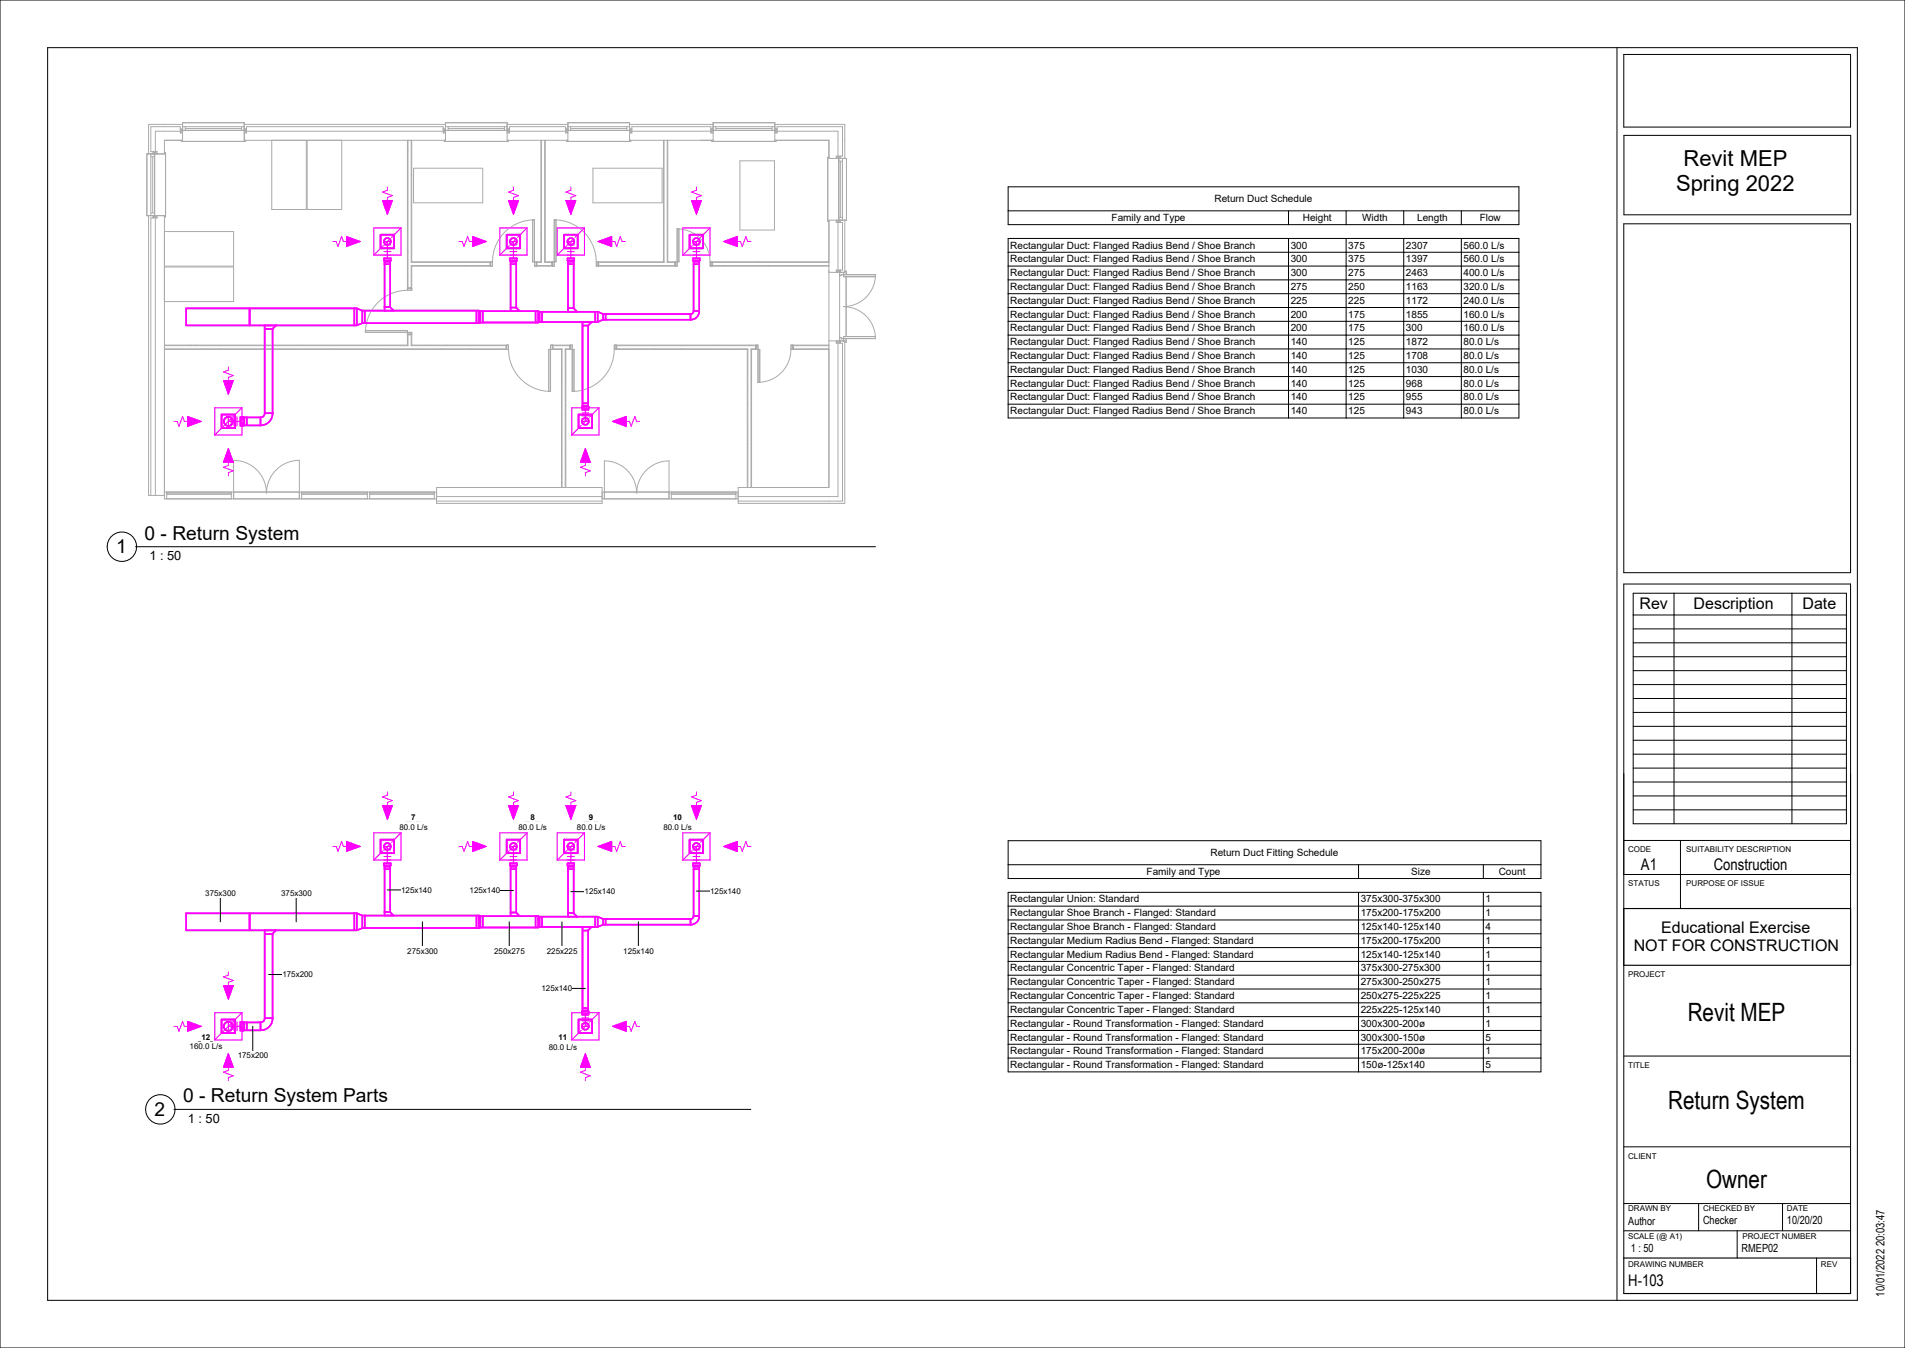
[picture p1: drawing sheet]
<svg xmlns="http://www.w3.org/2000/svg" width="840mm" height="594mm" viewBox="0 0 840 594" stroke-linecap="round" stroke-linejoin="round" font-family="sans-serif">
<g fill="#f0f">
<path d="M168.6 88.4h4.4l-2.2 6z"/>
<path d="M152.8 104.2l6 2.2-6 2.2z"/>
<path d="M224.2 88.4h4.4l-2.2 6z"/>
<path d="M208.4 104.2l6 2.2-6 2.2z"/>
<path d="M263.7 106.4l6-2.2v4.4z"/>
<path d="M249.5 88.4h4.4l-2.2 6z"/>
<path d="M319.1 106.4l6-2.2v4.4z"/>
<path d="M304.9 88.4h4.4l-2.2 6z"/>
<path d="M258.1 197.7l2.2 6h-4.4z"/>
<path d="M100.7 197.7l2.2 6h-4.4z"/>
<path d="M98.5 167.7h4.4l-2.2 6z"/>
<path d="M82.7 183.5l6 2.2-6 2.2z"/>
<path d="M270.1 185.7l6-2.2v4.4z" fill-rule="evenodd"/>
</g>
<g fill="none" stroke="#aaa" stroke-width=".44">
<path d="M79.5 58.6v-2.8h-13v11h2.8M79.5 57.8h-11v9M79.5 56.9h1l-1 1.7h1zM80.5 54.8h-15v13M80.5 55.8h27.2M80.5 57.5h27.2M81.7 55.8v1.7M81.7 56.6h24.8M106.5 55.8v1.7M107.7 54.8h88.7M107.7 56.9h1l-1 1.7h1zM108.7 58.6v-2.8h86.7v2.8"/>
<path d="M108.7 57.8h86.7M195.4 56.9h1l-1 1.7h1zM196.4 55.8h27.2M196.4 57.5h27.2M197.6 56.6h24.8M197.6 55.8v1.7M222.4 55.8v1.7M223.6 54.8h26.8M223.6 56.9h1l-1 1.7h1zM224.6 58.6v-2.8h24.8v2.8M224.6 57.8h24.8M249.4 56.9h1l-1 1.7h1z"/>
<path d="M250.4 55.8h27.2M250.4 57.5h27.2M251.6 56.6h24.8M251.6 55.8v1.7M276.4 55.8v1.7M277.6 54.8h36.8M277.6 56.9h1l-1 1.7h1zM278.6 58.6v-2.8h34.8v2.8M278.6 57.8h34.8M313.4 56.9h1l-1 1.7h1zM314.4 55.8h27.2M314.4 57.5h27.2"/>
<path d="M315.6 56.6h24.8M315.6 55.8v1.7M340.4 55.8v1.7M341.6 54.8h30.9v15M341.6 56.9h1l-1 1.7h1zM342.6 58.6v-2.8h28.9v13h-2.8M342.6 57.8h26.9v11M66.5 67.8v27.2M66.5 69h1.7M67.3 69v24.8M67.6 66.8v1l1.7-1v1zM68.2 67.8v27.2"/>
<path d="M72.5 67.3h.5v28.2h-.5M80 61.8v.5h28.2v-.5M119.8 61.8v30.5h15.3v-30.5M135.4 61.8v30.5h15.3v-30.5M179.6 61.8v66.1M179.8 66.2l.1 .2M179.9 61.8v65h1.4v-9.8h34.7v-1.4h-34.7v-53.8M181.4 77l.1 .3M181.5 61.8v53.6h35.6v1.9h-35.6v10.6h-1.9M182.3 74.1h30.5v15.3h-30.5zM195.9 61.8v.5h28.2v-.5M238.5 61.8v53.6h-3.6v-18.6h.8"/>
<path d="M238.7 61.8v53.8h-2v1.4h6.6v-1.4h-3.2v-53.8M240.3 73.5l.1 .1M240.4 61.8v53.6h4.7v-18.6h-.7M249.9 61.8v.5h28.2v-.5M261.4 74.1h30.5v15.3h-30.5zM292.5 61.8v53.6h-29.6M292.8 61.8v53.8h-28.8v1.4h33.5v-1.4h-3.3v-53.8M294.2 67h.2M294.2 71h.2M294.2 77.1h.2M294.3 77.5l.1 .3M294.4 61.8v53.6h4.9v-14.6h-.7"/>
<path d="M313.9 61.8v.5h28.2v-.5M326.3 70.9h15.2v30.5h-15.2zM365.5 69.3h-.5v28.2h.5M368.7 68.8v1l1.7-1v1zM369.8 69.8v27.2M369.8 71h1.7M370.7 71v24.8M371.5 69.8v27.2M65.5 95v123.3h7M66.5 93.8h1.7M67.6 95v1l1.7-1v1zM68.5 96v122.3"/>
<path d="M69.3 96h-2.8v122.3M181.3 89.1v.1M235.7 96.8a18.5 18.5 0 0 0-18.6 18.6M235.7 96.8v20.5h8.6l.1-20.5M244.4 96.8a18.5 18.5 0 0 1 18.5 18.6M292.6 94.9l.1 .3M292.8 83.1h.1M294.2 89.3h.2M294.2 93.4h.2M294.2 99.5h.2M368.7 97v1l1.7-1v1zM368.7 98h2.8v21h-2.8"/>
<path d="M369.5 98v21M369.8 95.8h1.7M372.5 97v23h-7M72.5 102h30.5v15.3h-30.5M72.5 117.6h30.5v15.3h-30.5M179.7 110.8l.2 .3M184 117v.1M185.7 117v.1M189.7 115.4l-.1 .2M191.9 115.6h.1M194.3 115.6h-.1M200.5 117l-.1 .1"/>
<path d="M205.1 117.1l-.1 .2M213.8 117l.2 .3M216.3 115.4v1.9M236.5 115.4v1.9M238.5 102.9l.1 .1M242 117.1l.1 .2M243.3 115.8h.2M243.4 115.8l-.1 .2M243.5 115.4v1.9M262.9 115.4v1.9h35.6v-1.9M263.7 115.4v1.9M267.1 115.4l-.1 .2"/>
<path d="M277.9 117l-.1 .2M282.5 117.2l-.1 .1M285.6 115.4l.1 .2M291.2 117l.1 .2M292.5 107.1h.1M294.2 111.7h.2M297.5 115.6l.1 .3M297.7 115.4v1.9M298.6 100.8a14.5 14.5 0 0 1 14.5 14.6M298.6 100.8v14.6M313.9 115.4v1.9M319.4 117l.1 .3"/>
<path d="M323.4 115.4h.1M328.1 115.4l-.1 .2M334.9 115.4v.1M338.9 117l-.1 .2M347.6 117.1l.1 .2M356.3 115.4l-.1 .2M363 115.4l.2 .2M365.5 115.4h-52.4v1.9h52.4M365.5 115.6h-51.3v1.4h51.3M368.7 119v1l1.7-1v1zM372.5 119.5h.6v1.5M179.6 127.9a18.5 18.5 0 0 0-18.5 18.5"/>
<path d="M179.6 127.1h1.9M181.3 121.7l.2 .2M370.2 120v30.2M372 135.1a14 14 0 0 1 14 14.1M372 120v1.9h14v-.9M373.1 121.9v26.4M386 121a14 14 0 0 1-14 14.1M386 121h-14.9v.4h-.9M72.5 154h151.7M72.5 152.3h107.4v-4.8h1.4v4.8h41.8v1.4h-150.6M83.9 152.1l.1 .2M86.4 152.1l-.1 .1"/>
<path d="M89.5 153.7l.1 .2M97.2 153.7h.1M112.1 152.2l.1 .1M133.2 152.1h.1M145.9 153.8l.1 .2M151 153.9v.1M161.1 146.4v-.7h18.5v6.4h-107.1M161.1 146.4h18.5M167 153.7v.1M174.1 153.9v.1M179.6 146.5h1.9v5.6h42.7v1.9M179.6 147.3h1.9"/>
<path d="M180.5 147.5h.1M189.5 152.1l.1 .2M195.1 153.7l.1 .2M196.6 152.1l-.1 .2M207.4 153.7l-.1 .3M213 152.2l-.1 .1M217.7 152.2l.1 .1M223.4 152.1v1.9M224.2 154a18.5 18.5 0 0 0 18.5 18.5M243.6 152.1v1.9M247.6 154.4h.1M249.3 154.4l-.1 .1"/>
<path d="M249.3 156.4h.2M251.5 152.1v1.9M270.8 154a18.5 18.5 0 0 1-18.5 18.5M270.9 154v-1.9h63.3v16.4M270.9 154h58.6v60.8M271.7 152.1v1.9M272.5 153.7l.1 .1M274 152.2l-.1 .1M280.2 153.7l-.1 .1M284.8 153.8l-.1 .2M289 153.7h.1M290.4 152.3h.1"/>
<path d="M295.1 152.1l.1 .2M300.7 153.7l.1 .2M301.2 153.8l-.1 .2M316.2 152.1h.1M323.3 152.3h.1M330.4 152.1l-.1 .1M331.2 154.7l-.1 .1M333.4 152.1v1.9M348.8 154a14.5 14.5 0 0 1-14.6 14.5M348.8 154h16.7M349.6 152.1v1.9M351.4 152.3h.1"/>
<path d="M357.1 153.9l.1 .1M357.6 153.7l-.1 .2M362.2 153.9l-.1 .1M365.5 150.2h7v71.6h-47v-7h40v-117.8h7.7v-27.2h-7.7v-8h-23.9v-7.7h-27.2v7.7h-36.8v-7.7h-27.2v7.7h-26.8v-7.7h-27.2v7.7h-88.7v-7.7h-27.2v7.7h-8v6h-7.7v27.2h7.7v124.8h120M365.5 152.1h-16.7v1.9M365.5 152.3h-15.7v1.4h15.7M368.7 150.2v1l1.7-1v1zM368.7 151.2h2.8v69.6h-46M369.5 151.2v67.6h-44M370.2 148.8h.9v.4h.9M372 149.2h14M373.1 149.2v1.5h-.6"/>
<path d="M386 149.2v-.9h-14v1.9M242.7 172.5h-.7v-18.5h5.6v60.8M242.7 172.5l.1-20.4h9.5v20.4M247.6 162.5h.1M247.6 170.6h.1M247.6 176.7h.1M247.7 165.2l-.1 .3M247.8 167.7v.1M249.3 160.5h.2M249.3 166.5h.2M249.3 178.7h.2M249.3 178.6l.2 .2"/>
<path d="M252.3 172.5h.8v-18.5h-3.6v60.8M329.7 177.6v.1M331.1 173.9h.1M331.3 178.2l.1 .2M331.4 166.6l-.2 .3M334.2 168.5h.8v-14.5h-3.6v60.8M247.6 184.8h.1M247.6 193h.1M247.6 199.1h.1M249.2 190.5l.1 .2M249.3 182.8h.2M249.3 188.9h.2"/>
<path d="M249.3 199l-.1 .2M249.4 182.6l-.1 .3M329.6 195.6l.1 .3M329.7 193.8l-.1 .3M331.3 182.9l-.1 .3M72.5 216.8h120M73.5 217.8h28.5M73.5 217.3h28.5M73.5 216.8v3M102 216.8v3M103 219.8v-17a14.5 14.5 0 0 1 14.5 14.5 14.5 14.5 0 0 1 14.5-14.5v17M133 217.8h29"/>
<path d="M133 217.3h29M133 216.8v3M162 216.8v3M163 217.8h28.5M163 217.3h28.5M163 216.8v3M191.5 216.8v3M192.5 214.8h73v7h-73zM192.5 218.8h73M247.6 207.2h.1M247.6 208v.1M247.7 212.3l.1 .2"/>
<path d="M247.8 209.8l-.2 .3M247.8 214.8v-61.1h-4v-1.4h7.4v1.4h-2v61.1M249.3 201.1h.2M249.3 205.2h.2M249.3 211.3h.2M265.5 219.8h60M265.5 216.8h60M266.5 219.8v-16.7a14.2 14.2 0 0 1 14.2 14.2 14.2 14.2 0 0 1 14.3-14.2v16.7M296 217.8h28.5M296 217.3h28.5M296 216.8v3M324.5 216.8v3"/>
<path d="M329.5 207.6v.1M329.7 214.8v-61.1h-57.8v-1.4h61.2v1.4h-2v61.1M331.4 211.3l-.1 .2M192.5 220.8h73"/>
</g>
<g fill="none" stroke="#f0f" stroke-width=".44">
<path d="M168.6 88.4h4.4l-2.2 6zM170.8 82.4v1.4l-2.2 .8 4.4 1.6-2.2 .8v7.4M224.2 88.4h4.4l-2.2 6zM226.4 82.4v1.4l-2.2 .8 4.4 1.6-2.2 .8v7.4M249.5 88.4h4.4l-2.2 6zM251.7 82.4v1.4l-2.2 .8 4.4 1.6-2.2 .8v7.4M304.9 88.4h4.4l-2.2 6zM307.1 82.4v1.4l-2.2 .8 4.4 1.6-2.2 .8v7.4M146.8 106.4h1.4l.8 2.2 1.6-4.4 .8 2.2h7.4M152.8 104.2l6 2.2-6 2.2zM169 108.2l-1.2 1.2M170.6 106.7l-1.1 1"/>
<path d="M172.1 105.1l-1 1.1M173.8 103.4l-1.2 1.2M202.4 106.4h1.4l.8 2.2 1.6-4.4 .8 2.2h7.4M208.4 104.2l6 2.2-6 2.2zM224.6 108.2l-1.2 1.2M226.1 106.7l-1 1M227.7 105.1l-1.1 1.1M229.4 103.4l-1.2 1.2M249.9 108.2l-1.2 1.2M251.5 106.7l-1.1 1M253 105.1l-1.1 1.1M254.7 103.4l-1.2 1.2"/>
<path d="M263.7 106.4h7.4l.8 2.2 1.6-4.4 .8 2.2h1.4M263.7 106.4l6-2.2v4.4zM305.3 108.2l-1.2 1.2M306.8 106.7l-1 1M308.4 105.1l-1.1 1.1M310.1 103.4l-1.2 1.2M319.1 106.4h7.4l.8 2.2 1.6-4.4 .8 2.2h1.4M319.1 106.4l6-2.2v4.4zM98.5 167.7h4.4l-2.2 6zM100.7 161.7v1.4l-2.2 .8 4.4 1.6-2.2 .8v7.4M76.7 185.7h1.4l.8 2.2 1.6-4.4 .8 2.2h7.4M82.7 183.5l6 2.2-6 2.2z"/>
<path d="M98.9 187.5l-1.2 1.2M100.4 185.9l-1 1.1M100.7 197.7l2.2 6h-4.4zM100.7 197.7v7.4l-2.2 .8 4.4 1.6-2.2 .8v1.4M102 184.4l-1.1 1M103.7 182.7l-1.2 1.2M106.7 184.2v.4M106.7 186.8v.4M256.3 187.5l-1.2 1.2M257.9 185.9l-1.1 1.1M258.1 197.7v7.4l-2.2 .8 4.4 1.6-2.2 .8v1.4M258.1 197.7l2.2 6h-4.4z"/>
<path d="M259.4 184.4l-1 1M261.1 182.7l-1.2 1.2M270.1 185.7h7.4l.8 2.2 1.6-4.4 .8 2.2h1.4M270.1 185.7l6-2.2v4.4z"/>
</g>
<g fill="none" stroke="#f0f" stroke-width=".5">
<path d="M167.8 109.4l-3 3M169.3 113.8h3M169.3 112.3h3M169.3 110.9h3M169.3 109.4h3M169.3 107.9h3M169.3 106.4h3M170.8 106.4v7.4M176.8 100.4l-3 3M176.8 100.4v12h-12M176.8 100.4h-12v12M223.4 109.4l-3 3"/>
<path d="M224.9 113.8h3M224.9 112.3h3M224.9 110.9h3M224.9 109.4h3M224.9 107.9h3M224.9 106.4h3M226.4 106.4v7.4M232.4 100.4v12h-12M232.4 100.4h-12v12M232.4 100.4l-3 3M248.7 109.4l-3 3M250.2 113.8h3"/>
<path d="M250.2 112.3h3M250.2 110.9h3M250.2 109.4h3M250.2 107.9h3M250.2 106.4h3M251.7 106.4v7.4M257.7 100.4v12h-12M257.7 100.4h-12v12M257.7 100.4l-3 3M304.1 109.4l-3 3M305.6 113.8h3M305.6 112.3h3"/>
<path d="M305.6 110.9h3M305.6 109.4h3M305.6 107.9h3M305.6 106.4h3M307.1 106.4v7.4M313.1 100.4v12h-12M313.1 100.4h-12v12M313.1 100.4l-3 3M106.7 179.7h-12v12M106.7 179.7l-3 3M106.7 179.7v3.5M256.1 179.7h-4v12"/>
<path d="M260.1 179.7h4M264.1 179.7l-3 3M264.1 179.7v12h-12M97.7 188.7l-3 3M100.7 185.7h5.5M100.7 183.7v4M102 183.7v4M103.2 183.7v4M104.5 183.7v4M105.7 183.7v4M106.7 188.2v3.5h-12M255.1 188.7l-3 3"/>
<path d="M256.6 180.8h3M256.6 182h3M256.6 183.2h3M256.6 184.5h3M256.6 185.7h3M258.1 180.2v5.5"/>
</g>
<g fill="none" stroke="#f0f" stroke-width=".7">
<path d="M167.8 103.4h6v6h-6zM169.3 106.4a1.5 1.5 0 0 1 1.5-1.5 1.5 1.5 0 0 1 1.5 1.5M169.3 106.4a1.5 1.5 0 0 0 1.5 1.5 1.5 1.5 0 0 0 1.5-1.5M169.3 114.7v-.9h3v.9M169.3 114.7h.1M169.3 114.7l.3 .6M169.4 114.7h.1M169.4 106.9l.1 .1M169.5 105.8l-.1 .1M169.5 114.7h2.7M169.6 116.4h2.5M169.6 115.3v21.6"/>
<path d="M169.6 115.3h2.5M170.2 107.8h.1M170.2 114.7h.1M170.3 105l-.1 .1M171.3 105l.1 .1M171.3 114.7h.1M171.4 107.8h-.1M171.6 114.7h.3M172.1 115.3v20.1l1.5 1.5M172.2 105.8v.1M172.2 114.7h.1M172.2 106.9v.1"/>
<path d="M172.3 114.7l-.2 .6M223.4 103.4h6v6h-6zM224.9 106.4a1.5 1.5 0 0 1 1.5-1.5 1.5 1.5 0 0 1 1.5 1.5M224.9 106.4a1.5 1.5 0 0 0 1.5 1.5 1.5 1.5 0 0 0 1.5-1.5M224.9 114.7v-.9h3v.9M224.9 114.7h2.8M224.9 114.7l.2 .6M225 106.9v.1M225 105.8v.1M225.1 116.4h2.5M225.1 115.3v21.8M225.1 115.3h2.5"/>
<path d="M225.8 107.8h.1M225.8 114.7h.1M225.9 105l-.1 .1M226.9 105l.1 .1M226.9 114.7h.1M227 107.8h-.1M227.6 115.3v20.3l1.5 1.5M227.7 105.8l.1 .1M227.7 114.7h.1M227.8 106.9l-.1 .1M227.8 114.7h.1M227.9 114.7l-.3 .6"/>
<path d="M248.7 103.4h6v6h-6zM250.2 106.4a1.5 1.5 0 0 1 1.5-1.5 1.5 1.5 0 0 1 1.5 1.5M250.2 106.4a1.5 1.5 0 0 0 1.5 1.5 1.5 1.5 0 0 0 1.5-1.5M250.2 106.4a1.5 1.5 0 0 0 1.3 1.5 1.5 1.5 0 0 0 1.6-1.1M250.2 114.7v-.9h3v.9M250.2 114.7h.1M250.2 114.7l.3 .6M250.3 114.7h.1M250.3 106.9l.1 .1M250.4 105.8l-.1 .1M250.4 114.7h2.7M250.5 116.4h2.5"/>
<path d="M250.5 115.3v22.1M250.5 115.3h2.5M251.1 107.8h.1M251.1 114.7h.1M251.2 105l-.1 .1M252.2 105l.1 .1M252.2 114.7h.1M252.3 107.8h-.1M253 115.3v20.6l1.5 1.5M253.1 105.8v.1M253.1 114.7h.1M253.1 106.9v.1"/>
<path d="M253.2 106.4v.4M253.2 114.7l-.2 .6M304.1 103.4h6v6h-6zM305.6 106.4a1.5 1.5 0 0 1 1.5-1.5 1.5 1.5 0 0 1 1.5 1.5M305.6 106.4a1.5 1.5 0 0 0 1.5 1.5 1.5 1.5 0 0 0 1.5-1.5M305.6 114.7v-.9h3v.9M305.6 114.7h.1M305.6 114.7l.2 .6M305.7 106.9v.1M305.7 105.8v.1M305.7 114.7h2.7M305.8 115.3v21.8a1.25 1.25 0 0 1-1.2 1.3h-38.7"/>
<path d="M305.8 116.4h2.5M305.8 115.3h2.5M306.4 107.8h.2M306.4 114.7h.2M306.6 105l-.2 .1M307.6 105l.1 .1M307.6 114.7h.1M307.7 107.8h-.1M308.3 115.3v21.8a3.7 3.7 0 0 1-3.7 3.8h-38.7M308.4 105.8l.1 .1M308.4 114.7h.1M308.5 106.9l-.1 .1"/>
<path d="M308.5 114.7h.1M308.6 114.7l-.3 .6M110 135.9v7.5M110.1 135.9v7.5M156.2 135.9v7.5M157.3 135.9h-75.2v7.5h75.2M157.3 135.9v7.5M157.3 135.9l2.5 1M159.8 136.9h51.4M159.8 136.9v5.5M160.9 136.9v5.5M169.6 135.3h2.5"/>
<path d="M210.1 136.9v5.5M211.2 136.9v5.5M211.2 136.9l.6 .2M211.8 137.1h25.5M211.8 137.1v5M212.9 137.1v5M225.1 135.5h2.5M236.2 137.1v5M237.3 137.1v5M237.3 137.1l.6 .3M237.9 137.4h25.6M237.9 137.4v4.5"/>
<path d="M239 137.4v4.5M250.5 135.8h2.5M262.4 137.4v4.5M263.5 137.4v4.5M263.5 137.4l2.4 1M265.9 138.4v2.5M267 138.4v2.5M304.5 138.4v2.5M305.8 137h2.5M116.7 143.4v38.8a1.75 1.75 0 0 1-1.8 1.7h-7.2M116.7 145h3.5M121.7 143.4l-1.5 1.5v37.3a5.2 5.2 0 0 1-5.3 5.2h-7.2"/>
<path d="M159.8 142.4h51.4M159.8 142.4l-2.5 1M211.8 142.1h25.5M211.8 142.1l-.6 .3M237.9 141.9h25.6M237.9 141.9l-.6 .2M256.9 143.5h2.5M256.9 141.9v36.8M260.9 141.9l-1.5 1.5v35.3M265.9 140.9l-2.4 1M256.6 179.3v.9h3v-.9M256.6 179.3h.1"/>
<path d="M256.7 179.3h.1M256.8 179.3h2.7M256.9 177.6h2.5M256.9 178.7h2.5M256.9 178.7l-.3 .6M257.1 179.3h.3M257.5 179.3h.1M258.6 179.3h.1M259.4 178.7l.2 .6M259.5 179.3h.1M97.7 182.7h6v6h-6zM98.7 185.7a2 2 0 0 0 2 2 2 2 0 0 0 2-2"/>
<path d="M98.7 185.7a2 2 0 0 1 2-2 2 2 0 0 1 2 2M98.7 185.7l.1 .6M98.8 185.1l-.1 .6M98.8 186.3l.5 .8 .8 .5M98.8 186.3l.1 .1M98.9 184.9l-.1 .2M99 186.8l.2 .1M99.2 184.4l-.2 .2M99.4 187.2l.2 .1M99.6 184l-.2 .2M100 187.5l.1 .1M100.1 183.8l-.8 .5-.5 .8"/>
<path d="M100.1 183.8h-.1M100.1 183.8h1.2M100.1 187.6h1.2M101.3 183.8l.8 .5 .5 .8M101.3 183.8h.1M101.4 187.5l-.1 .1M101.8 184l.2 .2M102 187.2l-.2 .1M102.2 184.4l.2 .2M102.4 186.8l-.2 .1M102.5 184.9l.1 .2M102.6 186.3l-.5 .8-.8 .5"/>
<path d="M102.6 186.3l-.1 .1M102.6 185.1l.1 .6M102.7 185.7l-.1 .6M107.1 183.7h-.9v4h.9M107.1 183.7v.1M107.1 183.8v3.9M107.1 184.9v.2M107.1 184.4v.2M107.1 186.8v.1M107.1 186.3v.1M107.1 183.7l.6 .2M107.1 183.8h.1"/>
<path d="M107.7 183.9v3.5M107.7 187.4l-.6 .3M108.8 183.9v3.5M114.8 183.9v3.5M116.7 182.1h3.5M255.1 182.7h6v6h-6zM256.7 186.2l.1 .1M256.8 185.1l-.1 .1M257.5 187l.1 .1M257.6 184.3h-.1M258.6 184.3h.1M258.7 187l-.1 .1"/>
<path d="M259.5 185.1v.1M259.5 186.2v.1"/>
<circle cx="258.1" cy="185.7" r="1.5"/>
</g>
<g fill="#f0f">
<path d="M168.6 355h4.4l-2.2 6z"/>
<path d="M152.8 370.8l6 2.2-6 2.2z"/>
<path d="M224.2 355h4.4l-2.2 6z"/>
<path d="M208.4 370.8l6 2.2-6 2.2z"/>
<path d="M263.7 373l6-2.2v4.4z"/>
<path d="M249.5 355h4.4l-2.2 6z"/>
<path d="M319.1 373l6-2.2v4.4z"/>
<path d="M304.9 355h4.4l-2.2 6z"/>
<path d="M100.7 464.2l2.2 6h-4.4z"/>
<path d="M98.5 434.2h4.4l-2.2 6z"/>
<path d="M82.7 450.1l6 2.1-6 2.2z"/>
<path d="M258.1 464.2l2.2 6h-4.4z" fill-rule="evenodd"/>
<path d="M270.1 452.2l6-2.1v4.3z" fill-rule="evenodd"/>
</g>
<g fill="none" stroke="#f0f" stroke-width=".44">
<path d="M168.6 355h4.4l-2.2 6zM170.8 349v1.4l-2.2 .8 4.4 1.6-2.2 .8v7.4M224.2 355h4.4l-2.2 6zM226.4 349v1.4l-2.2 .8 4.4 1.6-2.2 .8v7.4M249.5 355h4.4l-2.2 6zM251.7 349v1.4l-2.2 .8 4.4 1.6-2.2 .8v7.4M304.9 355h4.4l-2.2 6zM307.1 349v1.4l-2.2 .8 4.4 1.6-2.2 .8v7.4M146.8 373h1.4l.8 2.2 1.6-4.4 .8 2.2h7.4M152.8 370.8l6 2.2-6 2.2zM169 374.8l-1.2 1.2M170.6 373.2l-1.1 1.1"/>
<path d="M172.1 371.7l-1 1M173.8 370l-1.2 1.2M202.4 373h1.4l.8 2.2 1.6-4.4 .8 2.2h7.4M208.4 370.8l6 2.2-6 2.2zM224.6 374.8l-1.2 1.2M226.1 373.2l-1 1.1M227.7 371.7l-1.1 1M229.4 370l-1.2 1.2M249.9 374.8l-1.2 1.2M251.5 373.2l-1.1 1.1M253 371.7l-1.1 1M254.7 370l-1.2 1.2"/>
<path d="M263.7 373h7.4l.8 2.2 1.6-4.4 .8 2.2h1.4M263.7 373l6-2.2v4.4zM305.3 374.8l-1.2 1.2M306.8 373.2l-1 1.1M308.4 371.7l-1.1 1M310.1 370l-1.2 1.2M319.1 373h7.4l.8 2.2 1.6-4.4 .8 2.2h1.4M319.1 373l6-2.2v4.4zM98.5 434.2h4.4l-2.2 6zM100.7 428.2v1.5l-2.2 .8 4.4 1.5-2.2 .8v7.4M76.7 452.2h1.4l.8 2.2 1.6-4.3 .8 2.1h7.4M82.7 450.1l6 2.1-6 2.2z"/>
<path d="M98.9 454l-1.2 1.2M100.4 452.5l-1 1.1M102 450.9l-1.1 1.1M103.7 449.2l-1.2 1.2M106.7 450.7v.5M106.7 453.3v.4M256.3 454l-1.2 1.2M257.9 452.5l-1.1 1.1M259.4 450.9l-1 1.1M261.1 449.2l-1.2 1.2M270.1 452.2h7.4l.8 2.2 1.6-4.3 .8 2.1h1.4M270.1 452.2l6-2.1v4.3z"/>
<path d="M100.7 464.2l2.2 6h-4.4zM100.7 464.2v7.5l-2.2 .7 4.4 1.6-2.2 .8v1.4M258.1 464.2v7.5l-2.2 .7 4.4 1.6-2.2 .8v1.4M258.1 464.2l2.2 6h-4.4z"/>
</g>
<g fill="none" stroke="#f0f" stroke-width=".5">
<path d="M167.8 376l-3 3M169.3 378.9h3M169.3 377.4h3M169.3 375.9h3M169.3 374.5h3M169.3 373h3M170.8 373v7.4M176.8 367l-3 3M176.8 367v12h-12M176.8 367h-12v12M223.4 376l-3 3M224.9 378.9h3"/>
<path d="M224.9 377.4h3M224.9 375.9h3M224.9 374.5h3M224.9 373h3M226.4 373v7.4M232.4 367v12h-12M232.4 367h-12v12M232.4 367l-3 3M248.7 376l-3 3M250.2 378.9h3M250.2 377.4h3M250.2 375.9h3"/>
<path d="M250.2 374.5h3M250.2 373h3M251.7 373v7.4M257.7 367v12h-12M257.7 367h-12v12M257.7 367l-3 3M304.1 376l-3 3M305.6 378.9h3M305.6 377.4h3M305.6 375.9h3M305.6 374.5h3M305.6 373h3"/>
<path d="M307.1 373v7.4M313.1 367v12h-12M313.1 367h-12v12M313.1 367l-3 3M169.3 380.4h3M224.9 380.4h3M250.2 380.4h3M305.6 380.4h3M97.7 455.2l-3 3M100.7 452.2h5.5M100.7 450.2v4M102 450.2v4"/>
<path d="M103.2 450.2v4M104.5 450.2v4M105.7 450.2v4M106.7 454.7v3.5h-12M106.7 446.2h-12v12M106.7 446.2l-3 3M106.7 446.2v3.5M255.1 455.2l-3 3M256.1 446.2h-4v12M256.6 447.4h3M256.6 448.6h3M256.6 449.8h3"/>
<path d="M256.6 451h3M256.6 452.2h3M258.1 446.8v5.4M260.1 446.2h4M264.1 446.2l-3 3M264.1 446.2v12h-12"/>
</g>
<g fill="none" stroke="#f0f" stroke-width=".7">
<path d="M167.8 370h6v6h-6zM169.3 373a1.5 1.5 0 0 1 1.5-1.5 1.5 1.5 0 0 1 1.5 1.5M169.3 373a1.5 1.5 0 0 0 1.5 1.5 1.5 1.5 0 0 0 1.5-1.5M169.4 373.5l.1 .1M169.5 372.3l-.1 .2M170.2 374.3l.1 .1M170.3 371.6h-.1M171.3 371.6h.1M171.4 374.3l-.1 .1M172.2 372.3v.2M172.2 373.5v.1M223.4 370h6v6h-6z"/>
<path d="M225 373.5v.1M225 372.3v.2M225.8 374.3l.1 .1M225.9 371.6h-.1M226.9 371.6h.1M227 374.3l-.1 .1M227.7 372.3l.1 .2M227.8 373.5l-.1 .1M248.7 370h6v6h-6zM250.2 373a1.5 1.5 0 0 1 1.5-1.5 1.5 1.5 0 0 1 1.5 1.5M250.2 373a1.5 1.5 0 0 0 1.5 1.5 1.5 1.5 0 0 0 1.5-1.5M250.3 373.5l.1 .1"/>
<path d="M250.4 372.3l-.1 .2M251.1 374.3l.1 .1M251.2 371.6h-.1M252.2 371.6h.1M252.3 374.3l-.1 .1M253.1 372.3v.2M253.1 373.5v.1M304.1 370h6v6h-6zM305.7 373.5v.1M305.7 372.3v.2M306.4 374.3l.2 .1M306.6 371.6h-.2"/>
<path d="M307.6 371.6h.1M307.7 374.3l-.1 .1M308.4 372.3l.1 .2M308.5 373.5l-.1 .1M169.3 380.4h3M169.3 381.3h.1M169.3 380.4v.9M169.3 381.3l.3 .6M169.4 381.3h.1M169.5 381.3h2.7M169.6 383h2.5M169.6 381.9v21.5"/>
<path d="M169.6 381.9h2.5M170.2 381.3h.1M171.3 381.3h.1M171.9 381.3h.1M172.1 381.9v20l1.5 1.5M172.2 381.3h.1M172.3 380.4v.9M172.3 381.3l-.2 .6M224.9 381.3v-.9h3v.9M224.9 381.3h2.8M224.9 381.3l.2 .6M225.1 383h2.5"/>
<path d="M225.1 381.9v21.8M225.1 381.9h2.5M225.8 381.3h.1M226.9 381.3h.1M227.6 381.9v20.3l1.5 1.5M227.7 381.3h.1M227.8 381.3h.1M227.9 381.3l-.3 .6M250.2 380.4h3M250.2 381.3h.1M250.2 380.4v.9M250.2 381.3l.3 .6"/>
<path d="M250.3 381.3h.1M250.4 381.3h2.7M250.5 383h2.5M250.5 381.9v22M250.5 381.9h2.5M251.1 381.3h.1M252.2 381.3h.1M253 381.9v20.5l1.5 1.5M253.1 381.3h.1M253.2 380.4v.9M253.2 381.3l-.2 .6M305.6 381.3v-.9h3v.9"/>
<path d="M305.6 381.3h.1M305.6 381.3l.2 .6M305.7 381.3h2.7M305.8 381.9v21.8a1.25 1.25 0 0 1-1.2 1.2h-38.7M305.8 383h2.5M305.8 381.9h2.5M306.4 381.3h.2M307.6 381.3h.1M308.3 381.9v21.8a3.7 3.7 0 0 1-3.7 3.7h-38.7M308.4 381.3h.1M308.5 381.3h.1M308.6 381.3l-.3 .6"/>
<path d="M110 402.4v7.5M110.1 402.4v7.5M116.7 409.9v38.8a1.75 1.75 0 0 1-1.8 1.8h-7.2M116.7 411.5h3.5M121.7 409.9l-1.5 1.5v37.3a5.2 5.2 0 0 1-5.3 5.3h-7.2M156.2 402.4v7.5M157.3 402.4h-75.2v7.5h75.2M157.3 402.4v7.5M157.3 402.4l2.5 1M159.8 403.4h51.4M159.8 408.9h51.4M159.8 403.4v5.5"/>
<path d="M159.8 408.9l-2.5 1M160.9 403.4v5.5M169.6 401.8h2.5M210.1 403.4v5.5M211.2 403.4v5.5M211.2 403.4l.6 .3M211.8 403.7h25.5M211.8 408.7h25.5M211.8 403.7v5M211.8 408.7l-.6 .2M212.9 403.7v5M225.1 402.1h2.5"/>
<path d="M236.2 403.7v5M237.3 403.7v5M237.3 403.7l.6 .2M237.9 403.9h25.6M237.9 408.4h25.6M237.9 403.9v4.5M237.9 408.4l-.6 .3M239 403.9v4.5M250.5 402.3h2.5M256.9 410h2.5M256.9 408.4v36.9M260.9 408.4l-1.5 1.5v35.4"/>
<path d="M262.4 403.9v4.5M263.5 403.9v4.5M263.5 403.9l2.4 1M265.9 404.9v2.5M265.9 407.4l-2.4 1M267 404.9v2.5M304.5 404.9v2.5M305.8 403.6h2.5M97.7 449.2h6v6h-6zM98.7 452.2a2 2 0 0 0 2 2 2 2 0 0 0 2-2M98.7 452.2a2 2 0 0 1 2-2 2 2 0 0 1 2 2M98.7 452.2l.1 .6"/>
<path d="M98.8 451.7l-.1 .5M98.8 452.8l.5 .9 .8 .5M98.8 452.8l.1 .2M98.9 451.5l-.1 .2M99 453.3l.2 .2M99.2 451l-.2 .1M99.4 453.8l.2 .1M99.6 450.6l-.2 .1M100 454.1l.1 .1M100.1 450.3l-.8 .5-.5 .9M100.1 450.3l-.1 .1M100.1 450.3h1.2"/>
<path d="M100.1 454.2h1.2M101.3 450.3l.8 .5 .5 .9M101.3 450.3l.1 .1M101.4 454.1l-.1 .1M101.8 450.6l.2 .1M102 453.8l-.2 .1M102.2 451l.2 .1M102.4 453.3l-.2 .2M102.5 451.5l.1 .2M102.6 452.8l-.5 .9-.8 .5M102.6 452.8l-.1 .2M102.6 451.7l.1 .5"/>
<path d="M102.7 452.2l-.1 .6M107.1 450.2h-.9v4h.9M107.1 450.2v4M107.1 451.5v.2M107.1 451v.1M107.1 453.3v.2M107.1 452.8v.2M107.1 450.2l.6 .3M107.7 450.5v3.5M107.7 454l-.6 .2M108.8 450.5v3.5M114.8 450.5v3.5"/>
<path d="M116.7 448.6h3.5M255.1 449.2h6v6h-6zM256.6 445.9v.9h3v-.9M256.6 445.9h.1M256.7 445.9h.1M256.7 452.8l.1 .1M256.8 451.6l-.1 .1M256.8 445.9h2.7M256.9 444.2h2.5M256.9 445.3h2.5M256.9 445.3l-.3 .6M257.5 453.6h.1"/>
<path d="M257.5 445.9h.1M257.6 450.8l-.1 .1M258.6 450.8l.1 .1M258.6 445.9h.1M258.7 453.6h-.1M259.4 445.3l.2 .6M259.5 451.6v.1M259.5 445.9h.1M259.5 452.8v.1"/>
<circle cx="226.4" cy="373" r="1.5"/>
<circle cx="307.1" cy="373" r="1.5"/>
<circle cx="258.1" cy="452.2" r="1.5"/>
</g>
<path d="M97.2 395.7v10.5" fill="none" stroke="#000" stroke-width=".44"/>
<path d="M90.5 391.7h13.2v4h-13.2z" fill="#fff"/>
<path d="M130.6 395.7v10.5" fill="none" stroke="#000" stroke-width=".44"/>
<path d="M123.9 391.7h13.3v4h-13.3z" fill="#fff"/>
<path d="M186.3 406.2v10.9" fill="none" stroke="#000" stroke-width=".44"/>
<path d="M179.6 417.1h13.2v4h-13.2z" fill="#fff"/>
<path d="M224.5 406.2v10.9" fill="none" stroke="#000" stroke-width=".44"/>
<path d="M217.9 417.1h13.2v4h-13.2z" fill="#fff"/>
<path d="M247.8 406.2v10.9" fill="none" stroke="#000" stroke-width=".44"/>
<path d="M241.1 417.1h13.3v4h-13.3z" fill="#fff"/>
<path d="M281.5 406.2v10.9" fill="none" stroke="#000" stroke-width=".44"/>
<path d="M274.8 417.1h13.3v4h-13.3z" fill="#fff"/>
<path d="M307.1 392.6h6" fill="none" stroke="#000" stroke-width=".44"/>
<path d="M313.1 390.7h13.3v3.9h-13.3z" fill="#fff"/>
<path d="M251.7 392.9h6.1" fill="none" stroke="#000" stroke-width=".44"/>
<path d="M257.8 390.9h13.2v4h-13.2z" fill="#fff"/>
<path d="M220.4 392.4h6" fill="none" stroke="#000" stroke-width=".44"/>
<path d="M207.1 390.4h13.2v4h-13.2z" fill="#fff"/>
<path d="M170.8 392.1h6.1" fill="none" stroke="#000" stroke-width=".44"/>
<path d="M176.9 390.1h13.2v4h-13.2z" fill="#fff"/>
<path d="M252.1 435.5h6" fill="none" stroke="#000" stroke-width=".44"/>
<path d="M238.8 433.5h13.2v4h-13.2z" fill="#fff"/>
<path d="M118.4 429.4h6.1" fill="none" stroke="#000" stroke-width=".44"/>
<path d="M124.5 427.4h13.2v4h-13.2z" fill="#fff"/>
<path d="M111.5 452.2v11" fill="none" stroke="#000" stroke-width=".44"/>
<path d="M104.8 463.2h13.2v3.9h-13.2z" fill="#fff"/>
<path d="M178.9 362.4h6.3" fill="none" stroke="#000" stroke-width=".44"/>
<g fill="#fff">
<path d="M181.4 358.2h1.9v4.1h-1.9z"/>
<path d="M176.1 362.4h12.4v4h-12.4z"/>
</g>
<path d="M231.4 362.4h6.4" fill="none" stroke="#000" stroke-width=".44"/>
<g fill="#fff">
<path d="M233.9 358.2h1.9v4.1h-1.9z"/>
<path d="M228.6 362.4h12.5v4h-12.5z"/>
</g>
<path d="M244.7 459.4h6.4" fill="none" stroke="#000" stroke-width=".44"/>
<g fill="#fff">
<path d="M246.2 455.2h3.9v4.1h-3.9z"/>
<path d="M241.9 459.4h12.5v4h-12.5z"/>
</g>
<path d="M87.3 459.1h6.4" fill="none" stroke="#000" stroke-width=".44"/>
<g fill="#fff">
<path d="M88.9 454.9h3.8v4.1h-3.8z"/>
<path d="M83.6 459.2h14.4v4h-14.4z"/>
</g>
<path d="M295.3 362.4h6.4" fill="none" stroke="#000" stroke-width=".44"/>
<g fill="#fff">
<path d="M296.8 358.2h3.9v4.1h-3.9z"/>
<path d="M292.5 362.4h12.5v4h-12.5z"/>
</g>
<path d="M257.2 362.4h6.3" fill="none" stroke="#000" stroke-width=".44"/>
<g fill="#fff">
<path d="M259.7 358.2h1.9v4.1h-1.9z"/>
<path d="M254.4 362.4h12.4v4h-12.4z"/>
</g>
<g fill="none" stroke="#000" stroke-width=".44">
<path d="M0 0h840v594h-840zM21 21h798v552h-798zM713 21v552M716 24h100v32h-100zM716 59.7h100v35h-100zM716 98.6h100v153.7h-100zM716 370.3h100M741 370.3v30M716 385.3h100M716 465.3h100M716 505.3h100M716 530.3h100"/>
<path d="M749 530.3v12M786 530.3v12M716 542.3h100M716 554.3v-297h100v297M766 542.3v12M801 554.3v15.7"/>
</g>
<path d="M716 400.3h100v25h-100zM716 554.3h100v15.7h-100z" fill="none" stroke="#000" stroke-width=".5"/>
<g fill="#fff">
<path d="M732.5 404.7h66.4v7.9h-66.4z"/>
<path d="M720.4 412.6h90.7v7.8h-90.7z"/>
<path d="M717.9 542.9h23.6v4h-23.6z"/>
<path d="M750.9 530.6h22.6v4h-22.6z"/>
<path d="M717.9 467.3h9.6v4h-9.6z"/>
<path d="M768.3 542.9h32.3v4h-32.3z"/>
<path d="M717.9 507.4h12.5v3.9h-12.5z"/>
<path d="M717.9 427.4h16.4v4h-16.4z"/>
<path d="M717.9 555h33v4h-33z"/>
<path d="M802.9 555h7.2v4h-7.2z"/>
<path d="M717.9 530.6h18.9v4h-18.9z"/>
<path d="M787.9 530.6h9.3v4h-9.3z"/>
<path d="M717.9 387.4h13.9v4h-13.9z"/>
<path d="M743.5 387.4h34.3v4h-34.3z"/>
<path d="M717.9 372.4h10.1v4h-10.1z"/>
<path d="M743.5 372.4h45.9v4h-45.9z"/>
<path d="M742.3 64.6h46.1v10.9h-46.1z"/>
<path d="M739 75.5h52.6v10.9h-52.6z"/>
<path d="M717.9 546.8h11.3v5.8h-11.3z"/>
<path d="M826.1 533h6v38.4h-6z"/>
<path d="M767.9 546.8h16.2v5.8h-16.2z"/>
<path d="M750.9 534.6h15.1v5.8h-15.1z"/>
<path d="M717.9 560.2h15.8v8h-15.8z"/>
<path d="M717.9 534.9h11.9v5.8h-11.9z"/>
<path d="M787.9 534.6h15.8v5.8h-15.8z"/>
<path d="M723.6 377.1h7.1v8h-7.1z"/>
<path d="M755.6 377.1h32.6v8h-32.6z"/>
</g>
<g fill="none" stroke="#000" stroke-width=".44">
<path d="M444.5 82.3h225.2v16.7h-225.2zM444.5 92.9h225.2M568.2 92.9v6.1M593.6 92.9v6.1M618.9 92.9v6.1M644.3 92.9v6.1M444.5 105.1h225.2v79.1h-225.2zM444.5 117.2h225.2M444.5 111.2h225.2M568.2 105.1v79.1M593.6 105.1v79.1M618.9 105.1v79.1"/>
<path d="M644.3 105.1v79.1M444.5 135.5h225.2M444.5 129.4h225.2M444.5 123.3h225.2M444.5 159.8h225.2M444.5 153.8h225.2M444.5 147.7h225.2M444.5 141.6h225.2M444.5 178.1h225.2M444.5 172h225.2M444.5 165.9h225.2M59.7 240.9h326.3"/>
<path d="M720.1 261.4h94v101.6h-94zM720.1 277.1h94M720.1 271h94M738.1 261.4v101.6M790.1 261.4v101.6M720.1 295.5h94M720.1 289.4h94M720.1 283.3h94M720.1 313.9h94M720.1 307.8h94M720.1 301.7h94M720.1 338.5h94"/>
<path d="M720.1 332.3h94M720.1 326.2h94M720.1 320.1h94M720.1 356.9h94M720.1 350.7h94M720.1 344.6h94M444.5 370.4h235v16.7h-235zM444.5 393.2h235v79.1h-235zM444.5 399.3h235M444.5 381h235M599 381v6.1M599 393.2v79.1"/>
<path d="M654.1 381v6.1M654.1 393.2v79.1M444.5 417.5h235M444.5 411.5h235M444.5 405.4h235M444.5 435.8h235M444.5 429.7h235M444.5 423.6h235M444.5 454.1h235M444.5 448h235M444.5 441.9h235M444.5 466.2h235"/>
<path d="M444.5 460.1h235M76.7 488.8h254.4"/>
<circle cx="53.7" cy="240.9" r="6.5"/>
<circle cx="70.7" cy="488.8" r="6.5"/>
</g>
<g font-size="11.1">
<text x="744.2" y="449.7">Revit MEP</text>
<text x="735.5" y="488.6">Return System</text>
<text x="752.3" y="523.5">Owner</text>
</g>
<g font-size="9.7">
<text x="742.3" y="73.3">Revit MEP</text>
<text x="739" y="84.2">Spring 2022</text>
</g>
<g font-size="8.5">
<text x="63.8" y="237.8">0 - Return System</text>
<text x="51.2" y="243.8">1</text>
<text x="80.7" y="485.7">0 - Return System Parts</text>
<text x="68.2" y="491.7">2</text>
</g>
<g font-size="7.1">
<text x="722.9" y="268.5">Rev</text>
<text x="746.8" y="268.5">Description</text>
<text x="794.8" y="268.5">Date</text>
<text x="723.6" y="383.6">A1</text>
<text x="755.6" y="383.6">Construction</text>
<text x="732.5" y="411">Educational Exercise</text>
<text x="720.4" y="418.9">NOT FOR CONSTRUCTION</text>
<text x="717.9" y="566.7">H-103</text>
</g>
<g font-size="5.6">
<text x="65.9" y="247">1 : 50</text>
<text x="82.8" y="494.9">1 : 50</text>
</g>
<text font-size="5.1" x="830.9" y="571.4" transform="rotate(-90 830.9 571.4)">10/01/2022 20:03:47</text>
<g font-size="4.9">
<text x="717.9" y="539.6">Author</text>
<text x="750.9" y="539.4">Checker</text>
<text x="787.9" y="539.4">10/20/20</text>
<text x="719.1" y="551.5">1 : 50</text>
<text x="767.9" y="551.5">RMEP02</text>
</g>
<g font-size="4.4">
<text x="535.5" y="89">Return Duct Schedule</text>
<text x="490.1" y="97.3">Family and Type</text>
<text x="574.5" y="97.3">Height</text>
<text x="600.6" y="97.3">Width</text>
<text x="624.9" y="97.3">Length</text>
<text x="652.4" y="97.3">Flow</text>
<text x="445.5" y="109.5">Rectangular Duct: Flanged Radius Bend / Shoe Branch</text>
<text x="569.1" y="109.5">300</text>
<text x="594.5" y="109.5">375</text>
<text x="619.9" y="109.5">2307</text>
<text x="645.3" y="109.5">560.0 L/s</text>
<text x="445.5" y="115.6">Rectangular Duct: Flanged Radius Bend / Shoe Branch</text>
<text x="569.1" y="115.6">300</text>
<text x="594.5" y="115.6">375</text>
<text x="619.9" y="115.6">1397</text>
<text x="645.3" y="115.6">560.0 L/s</text>
<text x="445.5" y="121.7">Rectangular Duct: Flanged Radius Bend / Shoe Branch</text>
<text x="569.1" y="121.7">300</text>
<text x="594.5" y="121.7">275</text>
<text x="619.9" y="121.7">2463</text>
<text x="645.3" y="121.7">400.0 L/s</text>
<text x="445.5" y="127.8">Rectangular Duct: Flanged Radius Bend / Shoe Branch</text>
<text x="569.1" y="127.8">275</text>
<text x="594.5" y="127.8">250</text>
<text x="619.9" y="127.8">1163</text>
<text x="645.3" y="127.8">320.0 L/s</text>
<text x="445.5" y="133.9">Rectangular Duct: Flanged Radius Bend / Shoe Branch</text>
<text x="569.1" y="133.9">225</text>
<text x="594.5" y="133.9">225</text>
<text x="619.9" y="133.9">1172</text>
<text x="645.3" y="133.9">240.0 L/s</text>
<text x="445.5" y="139.9">Rectangular Duct: Flanged Radius Bend / Shoe Branch</text>
<text x="569.1" y="139.9">200</text>
<text x="594.5" y="139.9">175</text>
<text x="619.9" y="139.9">1855</text>
<text x="645.3" y="139.9">160.0 L/s</text>
<text x="445.5" y="146">Rectangular Duct: Flanged Radius Bend / Shoe Branch</text>
<text x="569.1" y="146">200</text>
<text x="594.5" y="146">175</text>
<text x="619.9" y="146">300</text>
<text x="645.3" y="146">160.0 L/s</text>
<text x="445.5" y="152.1">Rectangular Duct: Flanged Radius Bend / Shoe Branch</text>
<text x="569.1" y="152.1">140</text>
<text x="594.5" y="152.1">125</text>
<text x="619.9" y="152.1">1872</text>
<text x="645.3" y="152.1">80.0 L/s</text>
<text x="445.5" y="158.2">Rectangular Duct: Flanged Radius Bend / Shoe Branch</text>
<text x="569.1" y="158.2">140</text>
<text x="594.5" y="158.2">125</text>
<text x="619.9" y="158.2">1708</text>
<text x="645.3" y="158.2">80.0 L/s</text>
<text x="445.5" y="164.3">Rectangular Duct: Flanged Radius Bend / Shoe Branch</text>
<text x="569.1" y="164.3">140</text>
<text x="594.5" y="164.3">125</text>
<text x="619.9" y="164.3">1030</text>
<text x="645.3" y="164.3">80.0 L/s</text>
<text x="445.5" y="170.4">Rectangular Duct: Flanged Radius Bend / Shoe Branch</text>
<text x="569.1" y="170.4">140</text>
<text x="594.5" y="170.4">125</text>
<text x="619.9" y="170.4">968</text>
<text x="645.3" y="170.4">80.0 L/s</text>
<text x="445.5" y="176.5">Rectangular Duct: Flanged Radius Bend / Shoe Branch</text>
<text x="569.1" y="176.5">140</text>
<text x="594.5" y="176.5">125</text>
<text x="619.9" y="176.5">955</text>
<text x="645.3" y="176.5">80.0 L/s</text>
<text x="445.5" y="182.5">Rectangular Duct: Flanged Radius Bend / Shoe Branch</text>
<text x="569.1" y="182.5">140</text>
<text x="594.5" y="182.5">125</text>
<text x="619.9" y="182.5">943</text>
<text x="645.3" y="182.5">80.0 L/s</text>
<text x="533.8" y="377.1">Return Duct Fitting Schedule</text>
<text x="505.6" y="385.5">Family and Type</text>
<text x="622.2" y="385.5">Size</text>
<text x="660.9" y="385.5">Count</text>
<text x="445.5" y="397.6">Rectangular Union: Standard</text>
<text x="600" y="397.6">375x300-375x300</text>
<text x="655" y="397.6">1</text>
<text x="445.5" y="403.7">Rectangular Shoe Branch - Flanged: Standard</text>
<text x="600" y="403.7">175x200-175x200</text>
<text x="655" y="403.7">1</text>
<text x="445.5" y="409.8">Rectangular Shoe Branch - Flanged: Standard</text>
<text x="600" y="409.8">125x140-125x140</text>
<text x="655" y="409.8">4</text>
<text x="445.5" y="415.9">Rectangular Medium Radius Bend - Flanged: Standard</text>
<text x="600" y="415.9">175x200-175x200</text>
<text x="655" y="415.9">1</text>
<text x="445.5" y="422">Rectangular Medium Radius Bend - Flanged: Standard</text>
<text x="600" y="422">125x140-125x140</text>
<text x="655" y="422">1</text>
<text x="445.5" y="428.1">Rectangular Concentric Taper - Flanged: Standard</text>
<text x="600" y="428.1">375x300-275x300</text>
<text x="655" y="428.1">1</text>
<text x="445.5" y="434.2">Rectangular Concentric Taper - Flanged: Standard</text>
<text x="600" y="434.2">275x300-250x275</text>
<text x="655" y="434.2">1</text>
<text x="445.5" y="440.2">Rectangular Concentric Taper - Flanged: Standard</text>
<text x="600" y="440.2">250x275-225x225</text>
<text x="655" y="440.2">1</text>
<text x="445.5" y="446.3">Rectangular Concentric Taper - Flanged: Standard</text>
<text x="600" y="446.3">225x225-125x140</text>
<text x="655" y="446.3">1</text>
<text x="445.5" y="452.4">Rectangular - Round Transformation - Flanged: Standard</text>
<text x="600" y="452.4">300x300-200ø</text>
<text x="655" y="452.4">1</text>
<text x="445.5" y="458.5">Rectangular - Round Transformation - Flanged: Standard</text>
<text x="600" y="458.5">300x300-150ø</text>
<text x="655" y="458.5">5</text>
<text x="445.5" y="464.6">Rectangular - Round Transformation - Flanged: Standard</text>
<text x="600" y="464.6">175x200-200ø</text>
<text x="655" y="464.6">1</text>
<text x="445.5" y="470.7">Rectangular - Round Transformation - Flanged: Standard</text>
<text x="600" y="470.7">150ø-125x140</text>
<text x="655" y="470.7">5</text>
</g>
<g font-size="3.5">
<text x="176.1" y="365.6">80.0 L/s</text>
<text x="181.4" y="361.4">7</text>
<text x="228.6" y="365.6">80.0 L/s</text>
<text x="233.9" y="361.4">8</text>
<text x="254.4" y="365.6">80.0 L/s</text>
<text x="259.7" y="361.4">9</text>
<text x="292.5" y="365.6">80.0 L/s</text>
<text x="296.8" y="361.4">10</text>
<text x="717.9" y="375.6">CODE</text>
<text x="743.5" y="375.6">SUITABILITY DESCRIPTION</text>
<text x="90.5" y="394.9">375x300</text>
<text x="123.9" y="394.9">375x300</text>
<text x="176.9" y="393.3">125x140</text>
<text x="207.1" y="393.6">125x140</text>
<text x="257.8" y="394.1">125x140</text>
<text x="313.1" y="393.8">125x140</text>
<text x="717.9" y="390.6">STATUS</text>
<text x="743.5" y="390.6">PURPOSE OF ISSUE</text>
<text x="179.6" y="420.3">275x300</text>
<text x="217.9" y="420.3">250x275</text>
<text x="241.1" y="420.3">225x225</text>
<text x="274.8" y="420.3">125x140</text>
<text x="124.5" y="430.6">175x200</text>
<text x="717.9" y="430.6">PROJECT</text>
<text x="238.8" y="436.7">125x140</text>
<text x="88.9" y="458.2">12</text>
<text x="246.2" y="458.4">11</text>
<text x="83.6" y="462.4">160.0 L/s</text>
<text x="104.8" y="466.3">175x200</text>
<text x="241.9" y="462.6">80.0 L/s</text>
<text x="717.9" y="470.5">TITLE</text>
<text x="717.9" y="510.5">CLIENT</text>
<text x="717.9" y="533.8">DRAWN BY</text>
<text x="750.9" y="533.8">CHECKED BY</text>
<text x="787.9" y="533.8">DATE</text>
<text x="717.9" y="546.1">SCALE (@ A1)</text>
<text x="768.3" y="546.1">PROJECT NUMBER</text>
<text x="717.9" y="558.2">DRAWING NUMBER</text>
<text x="802.9" y="558.2">REV</text>
</g>
</svg>
